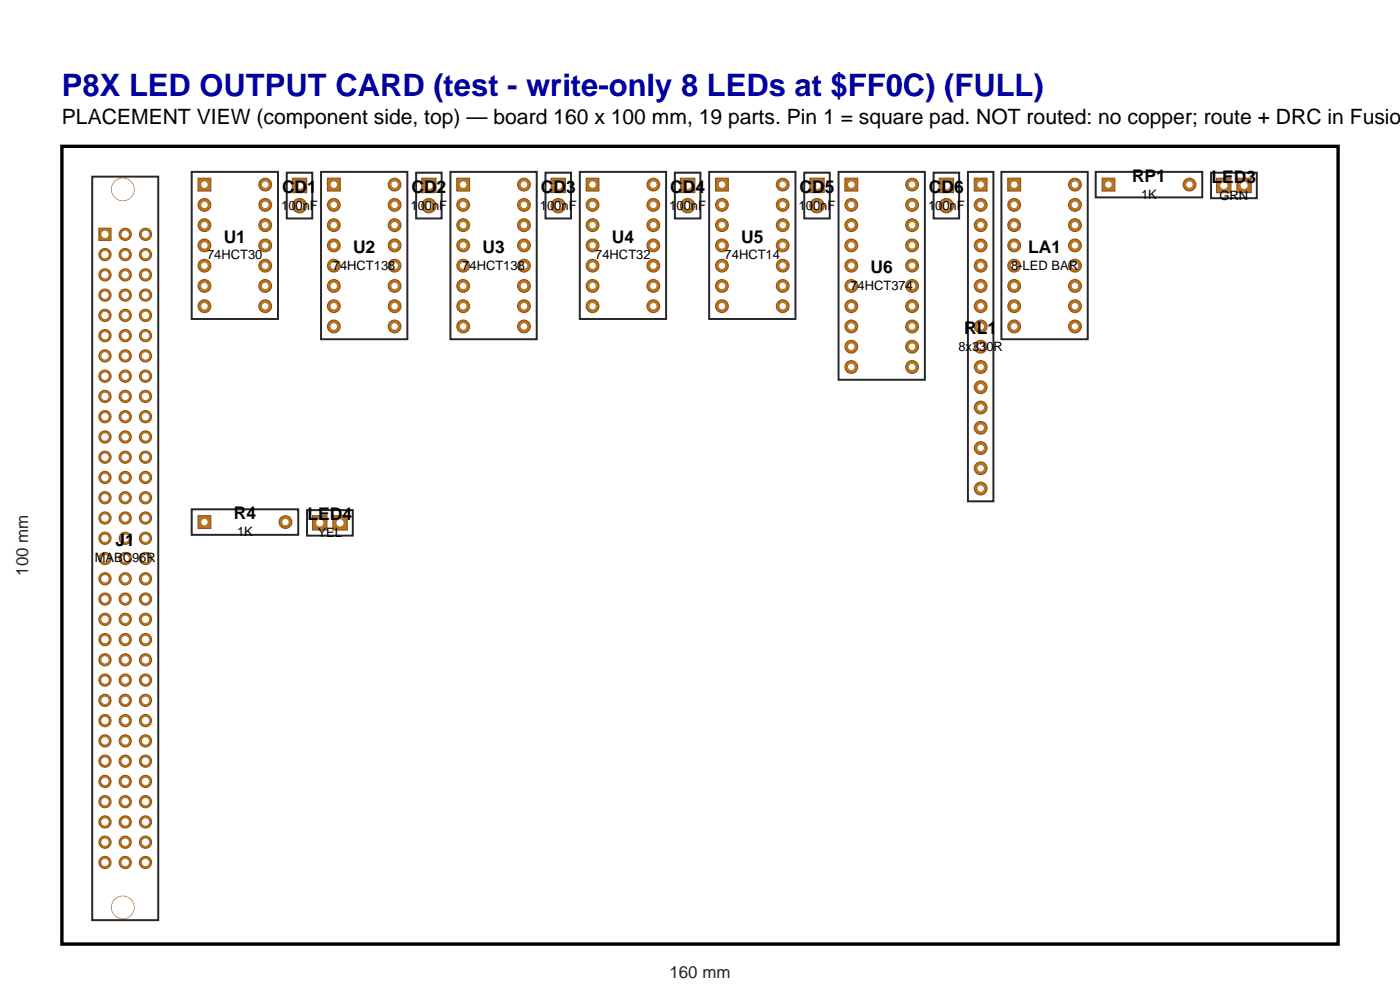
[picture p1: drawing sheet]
<svg xmlns="http://www.w3.org/2000/svg" width="176mm" height="126mm" viewBox="0 0 176 126" stroke-linecap="round" stroke-linejoin="round" font-family="sans-serif">
<path d="M7.8 18.3h160v100h-160z" fill="none" stroke="#000" stroke-width=".42"/>
<path d="M11.6 22.1h8.2v93.2h-8.2z" fill="none" stroke="#262626" stroke-width=".25"/>
<path d="M12.4 28.6h1.5v1.5h-1.5z" fill-rule="evenodd" fill="#b8731f" stroke="#8c541a" stroke-width=".14"/>
<circle cx="13.2" cy="29.4" r=".46" fill="#fff"/>
<circle cx="13.2" cy="31.9" r=".76" fill="#b8731f" stroke="#8c541a" stroke-width=".14"/>
<circle cx="13.2" cy="31.9" r=".46" fill="#fff"/>
<circle cx="13.2" cy="34.5" r=".76" fill="#b8731f" stroke="#8c541a" stroke-width=".14"/>
<circle cx="13.2" cy="34.5" r=".46" fill="#fff"/>
<circle cx="13.2" cy="37" r=".76" fill="#b8731f" stroke="#8c541a" stroke-width=".14"/>
<circle cx="13.2" cy="37" r=".46" fill="#fff"/>
<circle cx="13.2" cy="39.5" r=".76" fill="#b8731f" stroke="#8c541a" stroke-width=".14"/>
<circle cx="13.2" cy="39.5" r=".46" fill="#fff"/>
<circle cx="13.2" cy="42.1" r=".76" fill="#b8731f" stroke="#8c541a" stroke-width=".14"/>
<circle cx="13.2" cy="42.1" r=".46" fill="#fff"/>
<circle cx="13.2" cy="44.6" r=".76" fill="#b8731f" stroke="#8c541a" stroke-width=".14"/>
<circle cx="13.2" cy="44.6" r=".46" fill="#fff"/>
<circle cx="13.2" cy="47.2" r=".76" fill="#b8731f" stroke="#8c541a" stroke-width=".14"/>
<circle cx="13.2" cy="47.2" r=".46" fill="#fff"/>
<circle cx="13.2" cy="49.7" r=".76" fill="#b8731f" stroke="#8c541a" stroke-width=".14"/>
<circle cx="13.2" cy="49.7" r=".46" fill="#fff"/>
<circle cx="13.2" cy="52.2" r=".76" fill="#b8731f" stroke="#8c541a" stroke-width=".14"/>
<circle cx="13.2" cy="52.2" r=".46" fill="#fff"/>
<circle cx="13.2" cy="54.8" r=".76" fill="#b8731f" stroke="#8c541a" stroke-width=".14"/>
<circle cx="13.2" cy="54.8" r=".46" fill="#fff"/>
<circle cx="13.2" cy="57.3" r=".76" fill="#b8731f" stroke="#8c541a" stroke-width=".14"/>
<circle cx="13.2" cy="57.3" r=".46" fill="#fff"/>
<circle cx="13.2" cy="59.9" r=".76" fill="#b8731f" stroke="#8c541a" stroke-width=".14"/>
<circle cx="13.2" cy="59.9" r=".46" fill="#fff"/>
<circle cx="13.2" cy="62.4" r=".76" fill="#b8731f" stroke="#8c541a" stroke-width=".14"/>
<circle cx="13.2" cy="62.4" r=".46" fill="#fff"/>
<circle cx="13.2" cy="64.9" r=".76" fill="#b8731f" stroke="#8c541a" stroke-width=".14"/>
<circle cx="13.2" cy="64.9" r=".46" fill="#fff"/>
<circle cx="13.2" cy="67.5" r=".76" fill="#b8731f" stroke="#8c541a" stroke-width=".14"/>
<circle cx="13.2" cy="67.5" r=".46" fill="#fff"/>
<circle cx="13.2" cy="70" r=".76" fill="#b8731f" stroke="#8c541a" stroke-width=".14"/>
<circle cx="13.2" cy="70" r=".46" fill="#fff"/>
<circle cx="13.2" cy="72.6" r=".76" fill="#b8731f" stroke="#8c541a" stroke-width=".14"/>
<circle cx="13.2" cy="72.6" r=".46" fill="#fff"/>
<circle cx="13.2" cy="75.1" r=".76" fill="#b8731f" stroke="#8c541a" stroke-width=".14"/>
<circle cx="13.2" cy="75.1" r=".46" fill="#fff"/>
<circle cx="13.2" cy="77.6" r=".76" fill="#b8731f" stroke="#8c541a" stroke-width=".14"/>
<circle cx="13.2" cy="77.6" r=".46" fill="#fff"/>
<circle cx="13.2" cy="80.2" r=".76" fill="#b8731f" stroke="#8c541a" stroke-width=".14"/>
<circle cx="13.2" cy="80.2" r=".46" fill="#fff"/>
<circle cx="13.2" cy="82.7" r=".76" fill="#b8731f" stroke="#8c541a" stroke-width=".14"/>
<circle cx="13.2" cy="82.7" r=".46" fill="#fff"/>
<circle cx="13.2" cy="85.3" r=".76" fill="#b8731f" stroke="#8c541a" stroke-width=".14"/>
<circle cx="13.2" cy="85.3" r=".46" fill="#fff"/>
<circle cx="13.2" cy="87.8" r=".76" fill="#b8731f" stroke="#8c541a" stroke-width=".14"/>
<circle cx="13.2" cy="87.8" r=".46" fill="#fff"/>
<circle cx="13.2" cy="90.3" r=".76" fill="#b8731f" stroke="#8c541a" stroke-width=".14"/>
<circle cx="13.2" cy="90.3" r=".46" fill="#fff"/>
<circle cx="13.2" cy="92.9" r=".76" fill="#b8731f" stroke="#8c541a" stroke-width=".14"/>
<circle cx="13.2" cy="92.9" r=".46" fill="#fff"/>
<circle cx="13.2" cy="95.4" r=".76" fill="#b8731f" stroke="#8c541a" stroke-width=".14"/>
<circle cx="13.2" cy="95.4" r=".46" fill="#fff"/>
<circle cx="13.2" cy="98" r=".76" fill="#b8731f" stroke="#8c541a" stroke-width=".14"/>
<circle cx="13.2" cy="98" r=".46" fill="#fff"/>
<circle cx="13.2" cy="100.5" r=".76" fill="#b8731f" stroke="#8c541a" stroke-width=".14"/>
<circle cx="13.2" cy="100.5" r=".46" fill="#fff"/>
<circle cx="13.2" cy="103" r=".76" fill="#b8731f" stroke="#8c541a" stroke-width=".14"/>
<circle cx="13.2" cy="103" r=".46" fill="#fff"/>
<circle cx="13.2" cy="105.6" r=".76" fill="#b8731f" stroke="#8c541a" stroke-width=".14"/>
<circle cx="13.2" cy="105.6" r=".46" fill="#fff"/>
<circle cx="13.2" cy="108.1" r=".76" fill="#b8731f" stroke="#8c541a" stroke-width=".14"/>
<circle cx="13.2" cy="108.1" r=".46" fill="#fff"/>
<circle cx="15.7" cy="29.4" r=".76" fill="#b8731f" stroke="#8c541a" stroke-width=".14"/>
<circle cx="15.7" cy="29.4" r=".46" fill="#fff"/>
<circle cx="15.7" cy="31.9" r=".76" fill="#b8731f" stroke="#8c541a" stroke-width=".14"/>
<circle cx="15.7" cy="31.9" r=".46" fill="#fff"/>
<circle cx="15.7" cy="34.5" r=".76" fill="#b8731f" stroke="#8c541a" stroke-width=".14"/>
<circle cx="15.7" cy="34.5" r=".46" fill="#fff"/>
<circle cx="15.7" cy="37" r=".76" fill="#b8731f" stroke="#8c541a" stroke-width=".14"/>
<circle cx="15.7" cy="37" r=".46" fill="#fff"/>
<circle cx="15.7" cy="39.5" r=".76" fill="#b8731f" stroke="#8c541a" stroke-width=".14"/>
<circle cx="15.7" cy="39.5" r=".46" fill="#fff"/>
<circle cx="15.7" cy="42.1" r=".76" fill="#b8731f" stroke="#8c541a" stroke-width=".14"/>
<circle cx="15.7" cy="42.1" r=".46" fill="#fff"/>
<circle cx="15.7" cy="44.6" r=".76" fill="#b8731f" stroke="#8c541a" stroke-width=".14"/>
<circle cx="15.7" cy="44.6" r=".46" fill="#fff"/>
<circle cx="15.7" cy="47.2" r=".76" fill="#b8731f" stroke="#8c541a" stroke-width=".14"/>
<circle cx="15.7" cy="47.2" r=".46" fill="#fff"/>
<circle cx="15.7" cy="49.7" r=".76" fill="#b8731f" stroke="#8c541a" stroke-width=".14"/>
<circle cx="15.7" cy="49.7" r=".46" fill="#fff"/>
<circle cx="15.7" cy="52.2" r=".76" fill="#b8731f" stroke="#8c541a" stroke-width=".14"/>
<circle cx="15.7" cy="52.2" r=".46" fill="#fff"/>
<circle cx="15.7" cy="54.8" r=".76" fill="#b8731f" stroke="#8c541a" stroke-width=".14"/>
<circle cx="15.7" cy="54.8" r=".46" fill="#fff"/>
<circle cx="15.7" cy="57.3" r=".76" fill="#b8731f" stroke="#8c541a" stroke-width=".14"/>
<circle cx="15.7" cy="57.3" r=".46" fill="#fff"/>
<circle cx="15.7" cy="59.9" r=".76" fill="#b8731f" stroke="#8c541a" stroke-width=".14"/>
<circle cx="15.7" cy="59.9" r=".46" fill="#fff"/>
<circle cx="15.7" cy="62.4" r=".76" fill="#b8731f" stroke="#8c541a" stroke-width=".14"/>
<circle cx="15.7" cy="62.4" r=".46" fill="#fff"/>
<circle cx="15.7" cy="64.9" r=".76" fill="#b8731f" stroke="#8c541a" stroke-width=".14"/>
<circle cx="15.7" cy="64.9" r=".46" fill="#fff"/>
<circle cx="15.7" cy="67.5" r=".76" fill="#b8731f" stroke="#8c541a" stroke-width=".14"/>
<circle cx="15.7" cy="67.5" r=".46" fill="#fff"/>
<circle cx="15.7" cy="70" r=".76" fill="#b8731f" stroke="#8c541a" stroke-width=".14"/>
<circle cx="15.7" cy="70" r=".46" fill="#fff"/>
<circle cx="15.7" cy="72.6" r=".76" fill="#b8731f" stroke="#8c541a" stroke-width=".14"/>
<circle cx="15.7" cy="72.6" r=".46" fill="#fff"/>
<circle cx="15.7" cy="75.1" r=".76" fill="#b8731f" stroke="#8c541a" stroke-width=".14"/>
<circle cx="15.7" cy="75.1" r=".46" fill="#fff"/>
<circle cx="15.7" cy="77.6" r=".76" fill="#b8731f" stroke="#8c541a" stroke-width=".14"/>
<circle cx="15.7" cy="77.6" r=".46" fill="#fff"/>
<circle cx="15.7" cy="80.2" r=".76" fill="#b8731f" stroke="#8c541a" stroke-width=".14"/>
<circle cx="15.7" cy="80.2" r=".46" fill="#fff"/>
<circle cx="15.7" cy="82.7" r=".76" fill="#b8731f" stroke="#8c541a" stroke-width=".14"/>
<circle cx="15.7" cy="82.7" r=".46" fill="#fff"/>
<circle cx="15.7" cy="85.3" r=".76" fill="#b8731f" stroke="#8c541a" stroke-width=".14"/>
<circle cx="15.7" cy="85.3" r=".46" fill="#fff"/>
<circle cx="15.7" cy="87.8" r=".76" fill="#b8731f" stroke="#8c541a" stroke-width=".14"/>
<circle cx="15.7" cy="87.8" r=".46" fill="#fff"/>
<circle cx="15.7" cy="90.3" r=".76" fill="#b8731f" stroke="#8c541a" stroke-width=".14"/>
<circle cx="15.7" cy="90.3" r=".46" fill="#fff"/>
<circle cx="15.7" cy="92.9" r=".76" fill="#b8731f" stroke="#8c541a" stroke-width=".14"/>
<circle cx="15.7" cy="92.9" r=".46" fill="#fff"/>
<circle cx="15.7" cy="95.4" r=".76" fill="#b8731f" stroke="#8c541a" stroke-width=".14"/>
<circle cx="15.7" cy="95.4" r=".46" fill="#fff"/>
<circle cx="15.7" cy="98" r=".76" fill="#b8731f" stroke="#8c541a" stroke-width=".14"/>
<circle cx="15.7" cy="98" r=".46" fill="#fff"/>
<circle cx="15.7" cy="100.5" r=".76" fill="#b8731f" stroke="#8c541a" stroke-width=".14"/>
<circle cx="15.7" cy="100.5" r=".46" fill="#fff"/>
<circle cx="15.7" cy="103" r=".76" fill="#b8731f" stroke="#8c541a" stroke-width=".14"/>
<circle cx="15.7" cy="103" r=".46" fill="#fff"/>
<circle cx="15.7" cy="105.6" r=".76" fill="#b8731f" stroke="#8c541a" stroke-width=".14"/>
<circle cx="15.7" cy="105.6" r=".46" fill="#fff"/>
<circle cx="15.7" cy="108.1" r=".76" fill="#b8731f" stroke="#8c541a" stroke-width=".14"/>
<circle cx="15.7" cy="108.1" r=".46" fill="#fff"/>
<circle cx="18.2" cy="29.4" r=".76" fill="#b8731f" stroke="#8c541a" stroke-width=".14"/>
<circle cx="18.2" cy="29.4" r=".46" fill="#fff"/>
<circle cx="18.2" cy="31.9" r=".76" fill="#b8731f" stroke="#8c541a" stroke-width=".14"/>
<circle cx="18.2" cy="31.9" r=".46" fill="#fff"/>
<circle cx="18.2" cy="34.5" r=".76" fill="#b8731f" stroke="#8c541a" stroke-width=".14"/>
<circle cx="18.2" cy="34.5" r=".46" fill="#fff"/>
<circle cx="18.2" cy="37" r=".76" fill="#b8731f" stroke="#8c541a" stroke-width=".14"/>
<circle cx="18.2" cy="37" r=".46" fill="#fff"/>
<circle cx="18.2" cy="39.5" r=".76" fill="#b8731f" stroke="#8c541a" stroke-width=".14"/>
<circle cx="18.2" cy="39.5" r=".46" fill="#fff"/>
<circle cx="18.2" cy="42.1" r=".76" fill="#b8731f" stroke="#8c541a" stroke-width=".14"/>
<circle cx="18.2" cy="42.1" r=".46" fill="#fff"/>
<circle cx="18.2" cy="44.6" r=".76" fill="#b8731f" stroke="#8c541a" stroke-width=".14"/>
<circle cx="18.2" cy="44.6" r=".46" fill="#fff"/>
<circle cx="18.2" cy="47.2" r=".76" fill="#b8731f" stroke="#8c541a" stroke-width=".14"/>
<circle cx="18.2" cy="47.2" r=".46" fill="#fff"/>
<circle cx="18.2" cy="49.7" r=".76" fill="#b8731f" stroke="#8c541a" stroke-width=".14"/>
<circle cx="18.2" cy="49.7" r=".46" fill="#fff"/>
<circle cx="18.2" cy="52.2" r=".76" fill="#b8731f" stroke="#8c541a" stroke-width=".14"/>
<circle cx="18.2" cy="52.2" r=".46" fill="#fff"/>
<circle cx="18.2" cy="54.8" r=".76" fill="#b8731f" stroke="#8c541a" stroke-width=".14"/>
<circle cx="18.2" cy="54.8" r=".46" fill="#fff"/>
<circle cx="18.2" cy="57.3" r=".76" fill="#b8731f" stroke="#8c541a" stroke-width=".14"/>
<circle cx="18.2" cy="57.3" r=".46" fill="#fff"/>
<circle cx="18.2" cy="59.9" r=".76" fill="#b8731f" stroke="#8c541a" stroke-width=".14"/>
<circle cx="18.2" cy="59.9" r=".46" fill="#fff"/>
<circle cx="18.2" cy="62.4" r=".76" fill="#b8731f" stroke="#8c541a" stroke-width=".14"/>
<circle cx="18.2" cy="62.4" r=".46" fill="#fff"/>
<circle cx="18.2" cy="64.9" r=".76" fill="#b8731f" stroke="#8c541a" stroke-width=".14"/>
<circle cx="18.2" cy="64.9" r=".46" fill="#fff"/>
<circle cx="18.2" cy="67.5" r=".76" fill="#b8731f" stroke="#8c541a" stroke-width=".14"/>
<circle cx="18.2" cy="67.5" r=".46" fill="#fff"/>
<circle cx="18.2" cy="70" r=".76" fill="#b8731f" stroke="#8c541a" stroke-width=".14"/>
<circle cx="18.2" cy="70" r=".46" fill="#fff"/>
<circle cx="18.2" cy="72.6" r=".76" fill="#b8731f" stroke="#8c541a" stroke-width=".14"/>
<circle cx="18.2" cy="72.6" r=".46" fill="#fff"/>
<circle cx="18.2" cy="75.1" r=".76" fill="#b8731f" stroke="#8c541a" stroke-width=".14"/>
<circle cx="18.2" cy="75.1" r=".46" fill="#fff"/>
<circle cx="18.2" cy="77.6" r=".76" fill="#b8731f" stroke="#8c541a" stroke-width=".14"/>
<circle cx="18.2" cy="77.6" r=".46" fill="#fff"/>
<circle cx="18.2" cy="80.2" r=".76" fill="#b8731f" stroke="#8c541a" stroke-width=".14"/>
<circle cx="18.2" cy="80.2" r=".46" fill="#fff"/>
<circle cx="18.2" cy="82.7" r=".76" fill="#b8731f" stroke="#8c541a" stroke-width=".14"/>
<circle cx="18.2" cy="82.7" r=".46" fill="#fff"/>
<circle cx="18.2" cy="85.3" r=".76" fill="#b8731f" stroke="#8c541a" stroke-width=".14"/>
<circle cx="18.2" cy="85.3" r=".46" fill="#fff"/>
<circle cx="18.2" cy="87.8" r=".76" fill="#b8731f" stroke="#8c541a" stroke-width=".14"/>
<circle cx="18.2" cy="87.8" r=".46" fill="#fff"/>
<circle cx="18.2" cy="90.3" r=".76" fill="#b8731f" stroke="#8c541a" stroke-width=".14"/>
<circle cx="18.2" cy="90.3" r=".46" fill="#fff"/>
<circle cx="18.2" cy="92.9" r=".76" fill="#b8731f" stroke="#8c541a" stroke-width=".14"/>
<circle cx="18.2" cy="92.9" r=".46" fill="#fff"/>
<circle cx="18.2" cy="95.4" r=".76" fill="#b8731f" stroke="#8c541a" stroke-width=".14"/>
<circle cx="18.2" cy="95.4" r=".46" fill="#fff"/>
<circle cx="18.2" cy="98" r=".76" fill="#b8731f" stroke="#8c541a" stroke-width=".14"/>
<circle cx="18.2" cy="98" r=".46" fill="#fff"/>
<circle cx="18.2" cy="100.5" r=".76" fill="#b8731f" stroke="#8c541a" stroke-width=".14"/>
<circle cx="18.2" cy="100.5" r=".46" fill="#fff"/>
<circle cx="18.2" cy="103" r=".76" fill="#b8731f" stroke="#8c541a" stroke-width=".14"/>
<circle cx="18.2" cy="103" r=".46" fill="#fff"/>
<circle cx="18.2" cy="105.6" r=".76" fill="#b8731f" stroke="#8c541a" stroke-width=".14"/>
<circle cx="18.2" cy="105.6" r=".46" fill="#fff"/>
<circle cx="18.2" cy="108.1" r=".76" fill="#b8731f" stroke="#8c541a" stroke-width=".14"/>
<circle cx="18.2" cy="108.1" r=".46" fill="#fff"/>
<circle cx="15.4" cy="23.7" r="1.4" fill="#b8731f" stroke="#8c541a" stroke-width=".14"/>
<circle cx="15.4" cy="23.7" r="1.4" fill="#fff"/>
<circle cx="15.4" cy="113.7" r="1.4" fill="#b8731f" stroke="#8c541a" stroke-width=".14"/>
<circle cx="15.4" cy="113.7" r="1.4" fill="#fff"/>
<path d="M24 21.5h10.9v18.5h-10.9z" fill="none" stroke="#262626" stroke-width=".25"/>
<path d="M24.8 22.3h1.6v1.6h-1.6z" fill-rule="evenodd" fill="#b8731f" stroke="#8c541a" stroke-width=".14"/>
<circle cx="25.6" cy="23.1" r=".41" fill="#fff"/>
<circle cx="25.6" cy="25.7" r=".8" fill="#b8731f" stroke="#8c541a" stroke-width=".14"/>
<circle cx="25.6" cy="25.7" r=".41" fill="#fff"/>
<circle cx="25.6" cy="28.2" r=".8" fill="#b8731f" stroke="#8c541a" stroke-width=".14"/>
<circle cx="25.6" cy="28.2" r=".41" fill="#fff"/>
<circle cx="25.6" cy="30.8" r=".8" fill="#b8731f" stroke="#8c541a" stroke-width=".14"/>
<circle cx="25.6" cy="30.8" r=".41" fill="#fff"/>
<circle cx="25.6" cy="33.3" r=".8" fill="#b8731f" stroke="#8c541a" stroke-width=".14"/>
<circle cx="25.6" cy="33.3" r=".41" fill="#fff"/>
<circle cx="25.6" cy="35.8" r=".8" fill="#b8731f" stroke="#8c541a" stroke-width=".14"/>
<circle cx="25.6" cy="35.8" r=".41" fill="#fff"/>
<circle cx="25.6" cy="38.4" r=".8" fill="#b8731f" stroke="#8c541a" stroke-width=".14"/>
<circle cx="25.6" cy="38.4" r=".41" fill="#fff"/>
<circle cx="33.3" cy="38.4" r=".8" fill="#b8731f" stroke="#8c541a" stroke-width=".14"/>
<circle cx="33.3" cy="38.4" r=".41" fill="#fff"/>
<circle cx="33.3" cy="35.8" r=".8" fill="#b8731f" stroke="#8c541a" stroke-width=".14"/>
<circle cx="33.3" cy="35.8" r=".41" fill="#fff"/>
<circle cx="33.3" cy="33.3" r=".8" fill="#b8731f" stroke="#8c541a" stroke-width=".14"/>
<circle cx="33.3" cy="33.3" r=".41" fill="#fff"/>
<circle cx="33.3" cy="30.8" r=".8" fill="#b8731f" stroke="#8c541a" stroke-width=".14"/>
<circle cx="33.3" cy="30.8" r=".41" fill="#fff"/>
<circle cx="33.3" cy="28.2" r=".8" fill="#b8731f" stroke="#8c541a" stroke-width=".14"/>
<circle cx="33.3" cy="28.2" r=".41" fill="#fff"/>
<circle cx="33.3" cy="25.7" r=".8" fill="#b8731f" stroke="#8c541a" stroke-width=".14"/>
<circle cx="33.3" cy="25.7" r=".41" fill="#fff"/>
<circle cx="33.3" cy="23.1" r=".8" fill="#b8731f" stroke="#8c541a" stroke-width=".14"/>
<circle cx="33.3" cy="23.1" r=".41" fill="#fff"/>
<path d="M36 21.6h3.2v5.8h-3.2z" fill="none" stroke="#262626" stroke-width=".25"/>
<path d="M36.7 22.3h1.8v1.8h-1.8z" fill-rule="evenodd" fill="#b8731f" stroke="#8c541a" stroke-width=".14"/>
<circle cx="37.6" cy="23.2" r=".45" fill="#fff"/>
<circle cx="37.6" cy="25.8" r=".9" fill="#b8731f" stroke="#8c541a" stroke-width=".14"/>
<circle cx="37.6" cy="25.8" r=".45" fill="#fff"/>
<path d="M40.3 21.5h10.8v21h-10.8z" fill="none" stroke="#262626" stroke-width=".25"/>
<path d="M41.1 22.3h1.6v1.6h-1.6z" fill-rule="evenodd" fill="#b8731f" stroke="#8c541a" stroke-width=".14"/>
<circle cx="41.9" cy="23.1" r=".41" fill="#fff"/>
<circle cx="41.9" cy="25.7" r=".8" fill="#b8731f" stroke="#8c541a" stroke-width=".14"/>
<circle cx="41.9" cy="25.7" r=".41" fill="#fff"/>
<circle cx="41.9" cy="28.2" r=".8" fill="#b8731f" stroke="#8c541a" stroke-width=".14"/>
<circle cx="41.9" cy="28.2" r=".41" fill="#fff"/>
<circle cx="41.9" cy="30.8" r=".8" fill="#b8731f" stroke="#8c541a" stroke-width=".14"/>
<circle cx="41.9" cy="30.8" r=".41" fill="#fff"/>
<circle cx="41.9" cy="33.3" r=".8" fill="#b8731f" stroke="#8c541a" stroke-width=".14"/>
<circle cx="41.9" cy="33.3" r=".41" fill="#fff"/>
<circle cx="41.9" cy="35.8" r=".8" fill="#b8731f" stroke="#8c541a" stroke-width=".14"/>
<circle cx="41.9" cy="35.8" r=".41" fill="#fff"/>
<circle cx="41.9" cy="38.4" r=".8" fill="#b8731f" stroke="#8c541a" stroke-width=".14"/>
<circle cx="41.9" cy="38.4" r=".41" fill="#fff"/>
<circle cx="41.9" cy="40.9" r=".8" fill="#b8731f" stroke="#8c541a" stroke-width=".14"/>
<circle cx="41.9" cy="40.9" r=".41" fill="#fff"/>
<circle cx="49.5" cy="40.9" r=".8" fill="#b8731f" stroke="#8c541a" stroke-width=".14"/>
<circle cx="49.5" cy="40.9" r=".41" fill="#fff"/>
<circle cx="49.5" cy="38.4" r=".8" fill="#b8731f" stroke="#8c541a" stroke-width=".14"/>
<circle cx="49.5" cy="38.4" r=".41" fill="#fff"/>
<circle cx="49.5" cy="35.8" r=".8" fill="#b8731f" stroke="#8c541a" stroke-width=".14"/>
<circle cx="49.5" cy="35.8" r=".41" fill="#fff"/>
<circle cx="49.5" cy="33.3" r=".8" fill="#b8731f" stroke="#8c541a" stroke-width=".14"/>
<circle cx="49.5" cy="33.3" r=".41" fill="#fff"/>
<circle cx="49.5" cy="30.8" r=".8" fill="#b8731f" stroke="#8c541a" stroke-width=".14"/>
<circle cx="49.5" cy="30.8" r=".41" fill="#fff"/>
<circle cx="49.5" cy="28.2" r=".8" fill="#b8731f" stroke="#8c541a" stroke-width=".14"/>
<circle cx="49.5" cy="28.2" r=".41" fill="#fff"/>
<circle cx="49.5" cy="25.7" r=".8" fill="#b8731f" stroke="#8c541a" stroke-width=".14"/>
<circle cx="49.5" cy="25.7" r=".41" fill="#fff"/>
<circle cx="49.5" cy="23.1" r=".8" fill="#b8731f" stroke="#8c541a" stroke-width=".14"/>
<circle cx="49.5" cy="23.1" r=".41" fill="#fff"/>
<path d="M52.2 21.6h3.2v5.8h-3.2z" fill="none" stroke="#262626" stroke-width=".25"/>
<path d="M52.9 22.3h1.8v1.8h-1.8z" fill-rule="evenodd" fill="#b8731f" stroke="#8c541a" stroke-width=".14"/>
<circle cx="53.8" cy="23.2" r=".45" fill="#fff"/>
<circle cx="53.8" cy="25.8" r=".9" fill="#b8731f" stroke="#8c541a" stroke-width=".14"/>
<circle cx="53.8" cy="25.8" r=".45" fill="#fff"/>
<path d="M56.5 21.5h10.8v21h-10.8z" fill="none" stroke="#262626" stroke-width=".25"/>
<path d="M57.3 22.3h1.6v1.6h-1.6z" fill-rule="evenodd" fill="#b8731f" stroke="#8c541a" stroke-width=".14"/>
<circle cx="58.1" cy="23.1" r=".41" fill="#fff"/>
<circle cx="58.1" cy="25.7" r=".8" fill="#b8731f" stroke="#8c541a" stroke-width=".14"/>
<circle cx="58.1" cy="25.7" r=".41" fill="#fff"/>
<circle cx="58.1" cy="28.2" r=".8" fill="#b8731f" stroke="#8c541a" stroke-width=".14"/>
<circle cx="58.1" cy="28.2" r=".41" fill="#fff"/>
<circle cx="58.1" cy="30.8" r=".8" fill="#b8731f" stroke="#8c541a" stroke-width=".14"/>
<circle cx="58.1" cy="30.8" r=".41" fill="#fff"/>
<circle cx="58.1" cy="33.3" r=".8" fill="#b8731f" stroke="#8c541a" stroke-width=".14"/>
<circle cx="58.1" cy="33.3" r=".41" fill="#fff"/>
<circle cx="58.1" cy="35.8" r=".8" fill="#b8731f" stroke="#8c541a" stroke-width=".14"/>
<circle cx="58.1" cy="35.8" r=".41" fill="#fff"/>
<circle cx="58.1" cy="38.4" r=".8" fill="#b8731f" stroke="#8c541a" stroke-width=".14"/>
<circle cx="58.1" cy="38.4" r=".41" fill="#fff"/>
<circle cx="58.1" cy="40.9" r=".8" fill="#b8731f" stroke="#8c541a" stroke-width=".14"/>
<circle cx="58.1" cy="40.9" r=".41" fill="#fff"/>
<circle cx="65.7" cy="40.9" r=".8" fill="#b8731f" stroke="#8c541a" stroke-width=".14"/>
<circle cx="65.7" cy="40.9" r=".41" fill="#fff"/>
<circle cx="65.7" cy="38.4" r=".8" fill="#b8731f" stroke="#8c541a" stroke-width=".14"/>
<circle cx="65.7" cy="38.4" r=".41" fill="#fff"/>
<circle cx="65.7" cy="35.8" r=".8" fill="#b8731f" stroke="#8c541a" stroke-width=".14"/>
<circle cx="65.7" cy="35.8" r=".41" fill="#fff"/>
<circle cx="65.7" cy="33.3" r=".8" fill="#b8731f" stroke="#8c541a" stroke-width=".14"/>
<circle cx="65.7" cy="33.3" r=".41" fill="#fff"/>
<circle cx="65.7" cy="30.8" r=".8" fill="#b8731f" stroke="#8c541a" stroke-width=".14"/>
<circle cx="65.7" cy="30.8" r=".41" fill="#fff"/>
<circle cx="65.7" cy="28.2" r=".8" fill="#b8731f" stroke="#8c541a" stroke-width=".14"/>
<circle cx="65.7" cy="28.2" r=".41" fill="#fff"/>
<circle cx="65.7" cy="25.7" r=".8" fill="#b8731f" stroke="#8c541a" stroke-width=".14"/>
<circle cx="65.7" cy="25.7" r=".41" fill="#fff"/>
<circle cx="65.7" cy="23.1" r=".8" fill="#b8731f" stroke="#8c541a" stroke-width=".14"/>
<circle cx="65.7" cy="23.1" r=".41" fill="#fff"/>
<path d="M68.4 21.6h3.2v5.8h-3.2z" fill="none" stroke="#262626" stroke-width=".25"/>
<path d="M69.1 22.3h1.8v1.8h-1.8z" fill-rule="evenodd" fill="#b8731f" stroke="#8c541a" stroke-width=".14"/>
<circle cx="70" cy="23.2" r=".45" fill="#fff"/>
<circle cx="70" cy="25.8" r=".9" fill="#b8731f" stroke="#8c541a" stroke-width=".14"/>
<circle cx="70" cy="25.8" r=".45" fill="#fff"/>
<path d="M72.7 21.5h10.8v18.5h-10.8z" fill="none" stroke="#262626" stroke-width=".25"/>
<path d="M73.5 22.3h1.6v1.6h-1.6z" fill-rule="evenodd" fill="#b8731f" stroke="#8c541a" stroke-width=".14"/>
<circle cx="74.3" cy="23.1" r=".41" fill="#fff"/>
<circle cx="74.3" cy="25.7" r=".8" fill="#b8731f" stroke="#8c541a" stroke-width=".14"/>
<circle cx="74.3" cy="25.7" r=".41" fill="#fff"/>
<circle cx="74.3" cy="28.2" r=".8" fill="#b8731f" stroke="#8c541a" stroke-width=".14"/>
<circle cx="74.3" cy="28.2" r=".41" fill="#fff"/>
<circle cx="74.3" cy="30.8" r=".8" fill="#b8731f" stroke="#8c541a" stroke-width=".14"/>
<circle cx="74.3" cy="30.8" r=".41" fill="#fff"/>
<circle cx="74.3" cy="33.3" r=".8" fill="#b8731f" stroke="#8c541a" stroke-width=".14"/>
<circle cx="74.3" cy="33.3" r=".41" fill="#fff"/>
<circle cx="74.3" cy="35.8" r=".8" fill="#b8731f" stroke="#8c541a" stroke-width=".14"/>
<circle cx="74.3" cy="35.8" r=".41" fill="#fff"/>
<circle cx="74.3" cy="38.4" r=".8" fill="#b8731f" stroke="#8c541a" stroke-width=".14"/>
<circle cx="74.3" cy="38.4" r=".41" fill="#fff"/>
<circle cx="81.9" cy="38.4" r=".8" fill="#b8731f" stroke="#8c541a" stroke-width=".14"/>
<circle cx="81.9" cy="38.4" r=".41" fill="#fff"/>
<circle cx="81.9" cy="35.8" r=".8" fill="#b8731f" stroke="#8c541a" stroke-width=".14"/>
<circle cx="81.9" cy="35.8" r=".41" fill="#fff"/>
<circle cx="81.9" cy="33.3" r=".8" fill="#b8731f" stroke="#8c541a" stroke-width=".14"/>
<circle cx="81.9" cy="33.3" r=".41" fill="#fff"/>
<circle cx="81.9" cy="30.8" r=".8" fill="#b8731f" stroke="#8c541a" stroke-width=".14"/>
<circle cx="81.9" cy="30.8" r=".41" fill="#fff"/>
<circle cx="81.9" cy="28.2" r=".8" fill="#b8731f" stroke="#8c541a" stroke-width=".14"/>
<circle cx="81.9" cy="28.2" r=".41" fill="#fff"/>
<circle cx="81.9" cy="25.7" r=".8" fill="#b8731f" stroke="#8c541a" stroke-width=".14"/>
<circle cx="81.9" cy="25.7" r=".41" fill="#fff"/>
<circle cx="81.9" cy="23.1" r=".8" fill="#b8731f" stroke="#8c541a" stroke-width=".14"/>
<circle cx="81.9" cy="23.1" r=".41" fill="#fff"/>
<path d="M84.6 21.6h3.2v5.8h-3.2z" fill="none" stroke="#262626" stroke-width=".25"/>
<path d="M85.3 22.3h1.8v1.8h-1.8z" fill-rule="evenodd" fill="#b8731f" stroke="#8c541a" stroke-width=".14"/>
<circle cx="86.2" cy="23.2" r=".45" fill="#fff"/>
<circle cx="86.2" cy="25.8" r=".9" fill="#b8731f" stroke="#8c541a" stroke-width=".14"/>
<circle cx="86.2" cy="25.8" r=".45" fill="#fff"/>
<path d="M88.9 21.5h10.8v18.5h-10.8z" fill="none" stroke="#262626" stroke-width=".25"/>
<path d="M89.7 22.3h1.6v1.6h-1.6z" fill-rule="evenodd" fill="#b8731f" stroke="#8c541a" stroke-width=".14"/>
<circle cx="90.5" cy="23.1" r=".41" fill="#fff"/>
<circle cx="90.5" cy="25.7" r=".8" fill="#b8731f" stroke="#8c541a" stroke-width=".14"/>
<circle cx="90.5" cy="25.7" r=".41" fill="#fff"/>
<circle cx="90.5" cy="28.2" r=".8" fill="#b8731f" stroke="#8c541a" stroke-width=".14"/>
<circle cx="90.5" cy="28.2" r=".41" fill="#fff"/>
<circle cx="90.5" cy="30.8" r=".8" fill="#b8731f" stroke="#8c541a" stroke-width=".14"/>
<circle cx="90.5" cy="30.8" r=".41" fill="#fff"/>
<circle cx="90.5" cy="33.3" r=".8" fill="#b8731f" stroke="#8c541a" stroke-width=".14"/>
<circle cx="90.5" cy="33.3" r=".41" fill="#fff"/>
<circle cx="90.5" cy="35.8" r=".8" fill="#b8731f" stroke="#8c541a" stroke-width=".14"/>
<circle cx="90.5" cy="35.8" r=".41" fill="#fff"/>
<circle cx="90.5" cy="38.4" r=".8" fill="#b8731f" stroke="#8c541a" stroke-width=".14"/>
<circle cx="90.5" cy="38.4" r=".41" fill="#fff"/>
<circle cx="98.1" cy="38.4" r=".8" fill="#b8731f" stroke="#8c541a" stroke-width=".14"/>
<circle cx="98.1" cy="38.4" r=".41" fill="#fff"/>
<circle cx="98.1" cy="35.8" r=".8" fill="#b8731f" stroke="#8c541a" stroke-width=".14"/>
<circle cx="98.1" cy="35.8" r=".41" fill="#fff"/>
<circle cx="98.1" cy="33.3" r=".8" fill="#b8731f" stroke="#8c541a" stroke-width=".14"/>
<circle cx="98.1" cy="33.3" r=".41" fill="#fff"/>
<circle cx="98.1" cy="30.8" r=".8" fill="#b8731f" stroke="#8c541a" stroke-width=".14"/>
<circle cx="98.1" cy="30.8" r=".41" fill="#fff"/>
<circle cx="98.1" cy="28.2" r=".8" fill="#b8731f" stroke="#8c541a" stroke-width=".14"/>
<circle cx="98.1" cy="28.2" r=".41" fill="#fff"/>
<circle cx="98.1" cy="25.7" r=".8" fill="#b8731f" stroke="#8c541a" stroke-width=".14"/>
<circle cx="98.1" cy="25.7" r=".41" fill="#fff"/>
<circle cx="98.1" cy="23.1" r=".8" fill="#b8731f" stroke="#8c541a" stroke-width=".14"/>
<circle cx="98.1" cy="23.1" r=".41" fill="#fff"/>
<path d="M100.8 21.6h3.2v5.8h-3.2z" fill="none" stroke="#262626" stroke-width=".25"/>
<path d="M101.5 22.3h1.8v1.8h-1.8z" fill-rule="evenodd" fill="#b8731f" stroke="#8c541a" stroke-width=".14"/>
<circle cx="102.4" cy="23.2" r=".45" fill="#fff"/>
<circle cx="102.4" cy="25.8" r=".9" fill="#b8731f" stroke="#8c541a" stroke-width=".14"/>
<circle cx="102.4" cy="25.8" r=".45" fill="#fff"/>
<path d="M105.1 21.5h10.9v26.1h-10.9z" fill="none" stroke="#262626" stroke-width=".25"/>
<path d="M105.9 22.3h1.6v1.6h-1.6z" fill-rule="evenodd" fill="#b8731f" stroke="#8c541a" stroke-width=".14"/>
<circle cx="106.7" cy="23.1" r=".41" fill="#fff"/>
<circle cx="106.7" cy="25.7" r=".8" fill="#b8731f" stroke="#8c541a" stroke-width=".14"/>
<circle cx="106.7" cy="25.7" r=".41" fill="#fff"/>
<circle cx="106.7" cy="28.2" r=".8" fill="#b8731f" stroke="#8c541a" stroke-width=".14"/>
<circle cx="106.7" cy="28.2" r=".41" fill="#fff"/>
<circle cx="106.7" cy="30.8" r=".8" fill="#b8731f" stroke="#8c541a" stroke-width=".14"/>
<circle cx="106.7" cy="30.8" r=".41" fill="#fff"/>
<circle cx="106.7" cy="33.3" r=".8" fill="#b8731f" stroke="#8c541a" stroke-width=".14"/>
<circle cx="106.7" cy="33.3" r=".41" fill="#fff"/>
<circle cx="106.7" cy="35.8" r=".8" fill="#b8731f" stroke="#8c541a" stroke-width=".14"/>
<circle cx="106.7" cy="35.8" r=".41" fill="#fff"/>
<circle cx="106.7" cy="38.4" r=".8" fill="#b8731f" stroke="#8c541a" stroke-width=".14"/>
<circle cx="106.7" cy="38.4" r=".41" fill="#fff"/>
<circle cx="106.7" cy="40.9" r=".8" fill="#b8731f" stroke="#8c541a" stroke-width=".14"/>
<circle cx="106.7" cy="40.9" r=".41" fill="#fff"/>
<circle cx="106.7" cy="43.5" r=".8" fill="#b8731f" stroke="#8c541a" stroke-width=".14"/>
<circle cx="106.7" cy="43.5" r=".41" fill="#fff"/>
<circle cx="106.7" cy="46" r=".8" fill="#b8731f" stroke="#8c541a" stroke-width=".14"/>
<circle cx="106.7" cy="46" r=".41" fill="#fff"/>
<circle cx="114.4" cy="46" r=".8" fill="#b8731f" stroke="#8c541a" stroke-width=".14"/>
<circle cx="114.4" cy="46" r=".41" fill="#fff"/>
<circle cx="114.4" cy="43.5" r=".8" fill="#b8731f" stroke="#8c541a" stroke-width=".14"/>
<circle cx="114.4" cy="43.5" r=".41" fill="#fff"/>
<circle cx="114.4" cy="40.9" r=".8" fill="#b8731f" stroke="#8c541a" stroke-width=".14"/>
<circle cx="114.4" cy="40.9" r=".41" fill="#fff"/>
<circle cx="114.4" cy="38.4" r=".8" fill="#b8731f" stroke="#8c541a" stroke-width=".14"/>
<circle cx="114.4" cy="38.4" r=".41" fill="#fff"/>
<circle cx="114.4" cy="35.8" r=".8" fill="#b8731f" stroke="#8c541a" stroke-width=".14"/>
<circle cx="114.4" cy="35.8" r=".41" fill="#fff"/>
<circle cx="114.4" cy="33.3" r=".8" fill="#b8731f" stroke="#8c541a" stroke-width=".14"/>
<circle cx="114.4" cy="33.3" r=".41" fill="#fff"/>
<circle cx="114.4" cy="30.8" r=".8" fill="#b8731f" stroke="#8c541a" stroke-width=".14"/>
<circle cx="114.4" cy="30.8" r=".41" fill="#fff"/>
<circle cx="114.4" cy="28.2" r=".8" fill="#b8731f" stroke="#8c541a" stroke-width=".14"/>
<circle cx="114.4" cy="28.2" r=".41" fill="#fff"/>
<circle cx="114.4" cy="25.7" r=".8" fill="#b8731f" stroke="#8c541a" stroke-width=".14"/>
<circle cx="114.4" cy="25.7" r=".41" fill="#fff"/>
<circle cx="114.4" cy="23.1" r=".8" fill="#b8731f" stroke="#8c541a" stroke-width=".14"/>
<circle cx="114.4" cy="23.1" r=".41" fill="#fff"/>
<path d="M117.1 21.6h3.2v5.8h-3.2z" fill="none" stroke="#262626" stroke-width=".25"/>
<path d="M117.8 22.3h1.8v1.8h-1.8z" fill-rule="evenodd" fill="#b8731f" stroke="#8c541a" stroke-width=".14"/>
<circle cx="118.7" cy="23.2" r=".45" fill="#fff"/>
<circle cx="118.7" cy="25.8" r=".9" fill="#b8731f" stroke="#8c541a" stroke-width=".14"/>
<circle cx="118.7" cy="25.8" r=".45" fill="#fff"/>
<path d="M121.4 21.5h3.2v41.3h-3.2z" fill="none" stroke="#262626" stroke-width=".25"/>
<path d="M122.2 22.3h1.6v1.6h-1.6z" fill-rule="evenodd" fill="#b8731f" stroke="#8c541a" stroke-width=".14"/>
<circle cx="123" cy="23.1" r=".4" fill="#fff"/>
<circle cx="123" cy="25.7" r=".8" fill="#b8731f" stroke="#8c541a" stroke-width=".14"/>
<circle cx="123" cy="25.7" r=".4" fill="#fff"/>
<circle cx="123" cy="28.2" r=".8" fill="#b8731f" stroke="#8c541a" stroke-width=".14"/>
<circle cx="123" cy="28.2" r=".4" fill="#fff"/>
<circle cx="123" cy="30.8" r=".8" fill="#b8731f" stroke="#8c541a" stroke-width=".14"/>
<circle cx="123" cy="30.8" r=".4" fill="#fff"/>
<circle cx="123" cy="33.3" r=".8" fill="#b8731f" stroke="#8c541a" stroke-width=".14"/>
<circle cx="123" cy="33.3" r=".4" fill="#fff"/>
<circle cx="123" cy="35.8" r=".8" fill="#b8731f" stroke="#8c541a" stroke-width=".14"/>
<circle cx="123" cy="35.8" r=".4" fill="#fff"/>
<circle cx="123" cy="38.4" r=".8" fill="#b8731f" stroke="#8c541a" stroke-width=".14"/>
<circle cx="123" cy="38.4" r=".4" fill="#fff"/>
<circle cx="123" cy="40.9" r=".8" fill="#b8731f" stroke="#8c541a" stroke-width=".14"/>
<circle cx="123" cy="40.9" r=".4" fill="#fff"/>
<circle cx="123" cy="43.5" r=".8" fill="#b8731f" stroke="#8c541a" stroke-width=".14"/>
<circle cx="123" cy="43.5" r=".4" fill="#fff"/>
<circle cx="123" cy="46" r=".8" fill="#b8731f" stroke="#8c541a" stroke-width=".14"/>
<circle cx="123" cy="46" r=".4" fill="#fff"/>
<circle cx="123" cy="48.5" r=".8" fill="#b8731f" stroke="#8c541a" stroke-width=".14"/>
<circle cx="123" cy="48.5" r=".4" fill="#fff"/>
<circle cx="123" cy="51.1" r=".8" fill="#b8731f" stroke="#8c541a" stroke-width=".14"/>
<circle cx="123" cy="51.1" r=".4" fill="#fff"/>
<circle cx="123" cy="53.6" r=".8" fill="#b8731f" stroke="#8c541a" stroke-width=".14"/>
<circle cx="123" cy="53.6" r=".4" fill="#fff"/>
<circle cx="123" cy="56.2" r=".8" fill="#b8731f" stroke="#8c541a" stroke-width=".14"/>
<circle cx="123" cy="56.2" r=".4" fill="#fff"/>
<circle cx="123" cy="58.7" r=".8" fill="#b8731f" stroke="#8c541a" stroke-width=".14"/>
<circle cx="123" cy="58.7" r=".4" fill="#fff"/>
<circle cx="123" cy="61.2" r=".8" fill="#b8731f" stroke="#8c541a" stroke-width=".14"/>
<circle cx="123" cy="61.2" r=".4" fill="#fff"/>
<path d="M125.6 21.5h10.8v21h-10.8z" fill="none" stroke="#262626" stroke-width=".25"/>
<path d="M126.4 22.3h1.6v1.6h-1.6z" fill-rule="evenodd" fill="#b8731f" stroke="#8c541a" stroke-width=".14"/>
<circle cx="127.2" cy="23.1" r=".41" fill="#fff"/>
<circle cx="127.2" cy="25.7" r=".8" fill="#b8731f" stroke="#8c541a" stroke-width=".14"/>
<circle cx="127.2" cy="25.7" r=".41" fill="#fff"/>
<circle cx="127.2" cy="28.2" r=".8" fill="#b8731f" stroke="#8c541a" stroke-width=".14"/>
<circle cx="127.2" cy="28.2" r=".41" fill="#fff"/>
<circle cx="127.2" cy="30.8" r=".8" fill="#b8731f" stroke="#8c541a" stroke-width=".14"/>
<circle cx="127.2" cy="30.8" r=".41" fill="#fff"/>
<circle cx="127.2" cy="33.3" r=".8" fill="#b8731f" stroke="#8c541a" stroke-width=".14"/>
<circle cx="127.2" cy="33.3" r=".41" fill="#fff"/>
<circle cx="127.2" cy="35.8" r=".8" fill="#b8731f" stroke="#8c541a" stroke-width=".14"/>
<circle cx="127.2" cy="35.8" r=".41" fill="#fff"/>
<circle cx="127.2" cy="38.4" r=".8" fill="#b8731f" stroke="#8c541a" stroke-width=".14"/>
<circle cx="127.2" cy="38.4" r=".41" fill="#fff"/>
<circle cx="127.2" cy="40.9" r=".8" fill="#b8731f" stroke="#8c541a" stroke-width=".14"/>
<circle cx="127.2" cy="40.9" r=".41" fill="#fff"/>
<circle cx="134.8" cy="40.9" r=".8" fill="#b8731f" stroke="#8c541a" stroke-width=".14"/>
<circle cx="134.8" cy="40.9" r=".41" fill="#fff"/>
<circle cx="134.8" cy="38.4" r=".8" fill="#b8731f" stroke="#8c541a" stroke-width=".14"/>
<circle cx="134.8" cy="38.4" r=".41" fill="#fff"/>
<circle cx="134.8" cy="35.8" r=".8" fill="#b8731f" stroke="#8c541a" stroke-width=".14"/>
<circle cx="134.8" cy="35.8" r=".41" fill="#fff"/>
<circle cx="134.8" cy="33.3" r=".8" fill="#b8731f" stroke="#8c541a" stroke-width=".14"/>
<circle cx="134.8" cy="33.3" r=".41" fill="#fff"/>
<circle cx="134.8" cy="30.8" r=".8" fill="#b8731f" stroke="#8c541a" stroke-width=".14"/>
<circle cx="134.8" cy="30.8" r=".41" fill="#fff"/>
<circle cx="134.8" cy="28.2" r=".8" fill="#b8731f" stroke="#8c541a" stroke-width=".14"/>
<circle cx="134.8" cy="28.2" r=".41" fill="#fff"/>
<circle cx="134.8" cy="25.7" r=".8" fill="#b8731f" stroke="#8c541a" stroke-width=".14"/>
<circle cx="134.8" cy="25.7" r=".41" fill="#fff"/>
<circle cx="134.8" cy="23.1" r=".8" fill="#b8731f" stroke="#8c541a" stroke-width=".14"/>
<circle cx="134.8" cy="23.1" r=".41" fill="#fff"/>
<path d="M137.4 21.5h13.3v3.2h-13.3z" fill="none" stroke="#262626" stroke-width=".25"/>
<path d="M138.2 22.3h1.6v1.6h-1.6z" fill-rule="evenodd" fill="#b8731f" stroke="#8c541a" stroke-width=".14"/>
<circle cx="139" cy="23.1" r=".4" fill="#fff"/>
<circle cx="149.1" cy="23.1" r=".8" fill="#b8731f" stroke="#8c541a" stroke-width=".14"/>
<circle cx="149.1" cy="23.1" r=".4" fill="#fff"/>
<path d="M151.8 21.6h5.8v3.2h-5.8z" fill="none" stroke="#262626" stroke-width=".25"/>
<path d="M152.5 22.3h1.8v1.8h-1.8z" fill-rule="evenodd" fill="#b8731f" stroke="#8c541a" stroke-width=".14"/>
<circle cx="153.4" cy="23.2" r=".45" fill="#fff"/>
<path d="M155.1 22.3h1.8v1.8h-1.8z" fill-rule="evenodd" fill="#b8731f" stroke="#8c541a" stroke-width=".14"/>
<circle cx="156" cy="23.2" r=".45" fill="#fff"/>
<path d="M24 63.8h13.4v3.2h-13.4z" fill="none" stroke="#262626" stroke-width=".25"/>
<path d="M24.8 64.6h1.6v1.6h-1.6z" fill-rule="evenodd" fill="#b8731f" stroke="#8c541a" stroke-width=".14"/>
<circle cx="25.6" cy="65.4" r=".4" fill="#fff"/>
<circle cx="35.8" cy="65.4" r=".8" fill="#b8731f" stroke="#8c541a" stroke-width=".14"/>
<circle cx="35.8" cy="65.4" r=".4" fill="#fff"/>
<path d="M38.5 63.9h5.7v3.2h-5.7z" fill="none" stroke="#262626" stroke-width=".25"/>
<path d="M39.2 64.6h1.8v1.8h-1.8z" fill-rule="evenodd" fill="#b8731f" stroke="#8c541a" stroke-width=".14"/>
<circle cx="40.1" cy="65.5" r=".45" fill="#fff"/>
<path d="M41.7 64.6h1.8v1.8h-1.8z" fill-rule="evenodd" fill="#b8731f" stroke="#8c541a" stroke-width=".14"/>
<circle cx="42.6" cy="65.5" r=".45" fill="#fff"/>
<text font-size="3.9" fill="#0000a6" x="7.8" y="12">P8X LED OUTPUT CARD (test - write-only 8 LEDs at $FF0C) (FULL)</text>
<text font-size="2.6" x="7.8" y="15.5">PLACEMENT VIEW (component side, top) — board 160 x 100 mm, 19 parts. Pin 1 = square pad. NOT routed: no copper; route + DRC in Fusion</text>
<g font-size="2.2">
<text x="141.9" y="22.8">RP1</text>
<text x="151.9" y="22.9">LED3</text>
<text x="35.4" y="24.2">CD1</text>
<text x="51.6" y="24.2">CD2</text>
<text x="67.8" y="24.2">CD3</text>
<text x="84" y="24.2">CD4</text>
<text x="100.2" y="24.2">CD5</text>
<text x="116.5" y="24.2">CD6</text>
<text x="28" y="30.4">U1</text>
<text x="44.3" y="31.7">U2</text>
<text x="60.5" y="31.7">U3</text>
<text x="76.7" y="30.4">U4</text>
<text x="92.9" y="30.4">U5</text>
<text x="109.1" y="34.2">U6</text>
<text x="128.9" y="31.7">LA1</text>
<text x="120.9" y="41.8">RL1</text>
<text x="29.3" y="65.1">R4</text>
<text x="38.6" y="65.2">LED4</text>
<text x="14.5" y="68.4">J1</text>
</g>
<g font-size="2.1" fill="#262626">
<text x="3.5" y="72.2" transform="rotate(-90 3.5 72.2)">100 mm</text>
<text x="83.9" y="122.6">160 mm</text>
</g>
<g font-size="1.6">
<text x="35.3" y="26.3">100nF</text>
<text x="51.5" y="26.3">100nF</text>
<text x="67.7" y="26.3">100nF</text>
<text x="83.9" y="26.3">100nF</text>
<text x="100.1" y="26.3">100nF</text>
<text x="116.4" y="26.3">100nF</text>
<text x="143.1" y="24.9">1K</text>
<text x="152.9" y="25">GRN</text>
<text x="26" y="32.5">74HCT30</text>
<text x="41.7" y="33.8">74HCT138</text>
<text x="58" y="33.8">74HCT138</text>
<text x="74.6" y="32.5">74HCT32</text>
<text x="90.8" y="32.5">74HCT14</text>
<text x="126.8" y="33.8">8-LED BAR</text>
<text x="106.6" y="36.3">74HCT374</text>
<text x="120.2" y="44">8x330R</text>
<text x="11.9" y="70.5">MABC96R</text>
<text x="29.7" y="67.2">1K</text>
<text x="39.8" y="67.3">YEL</text>
</g>
</svg>
